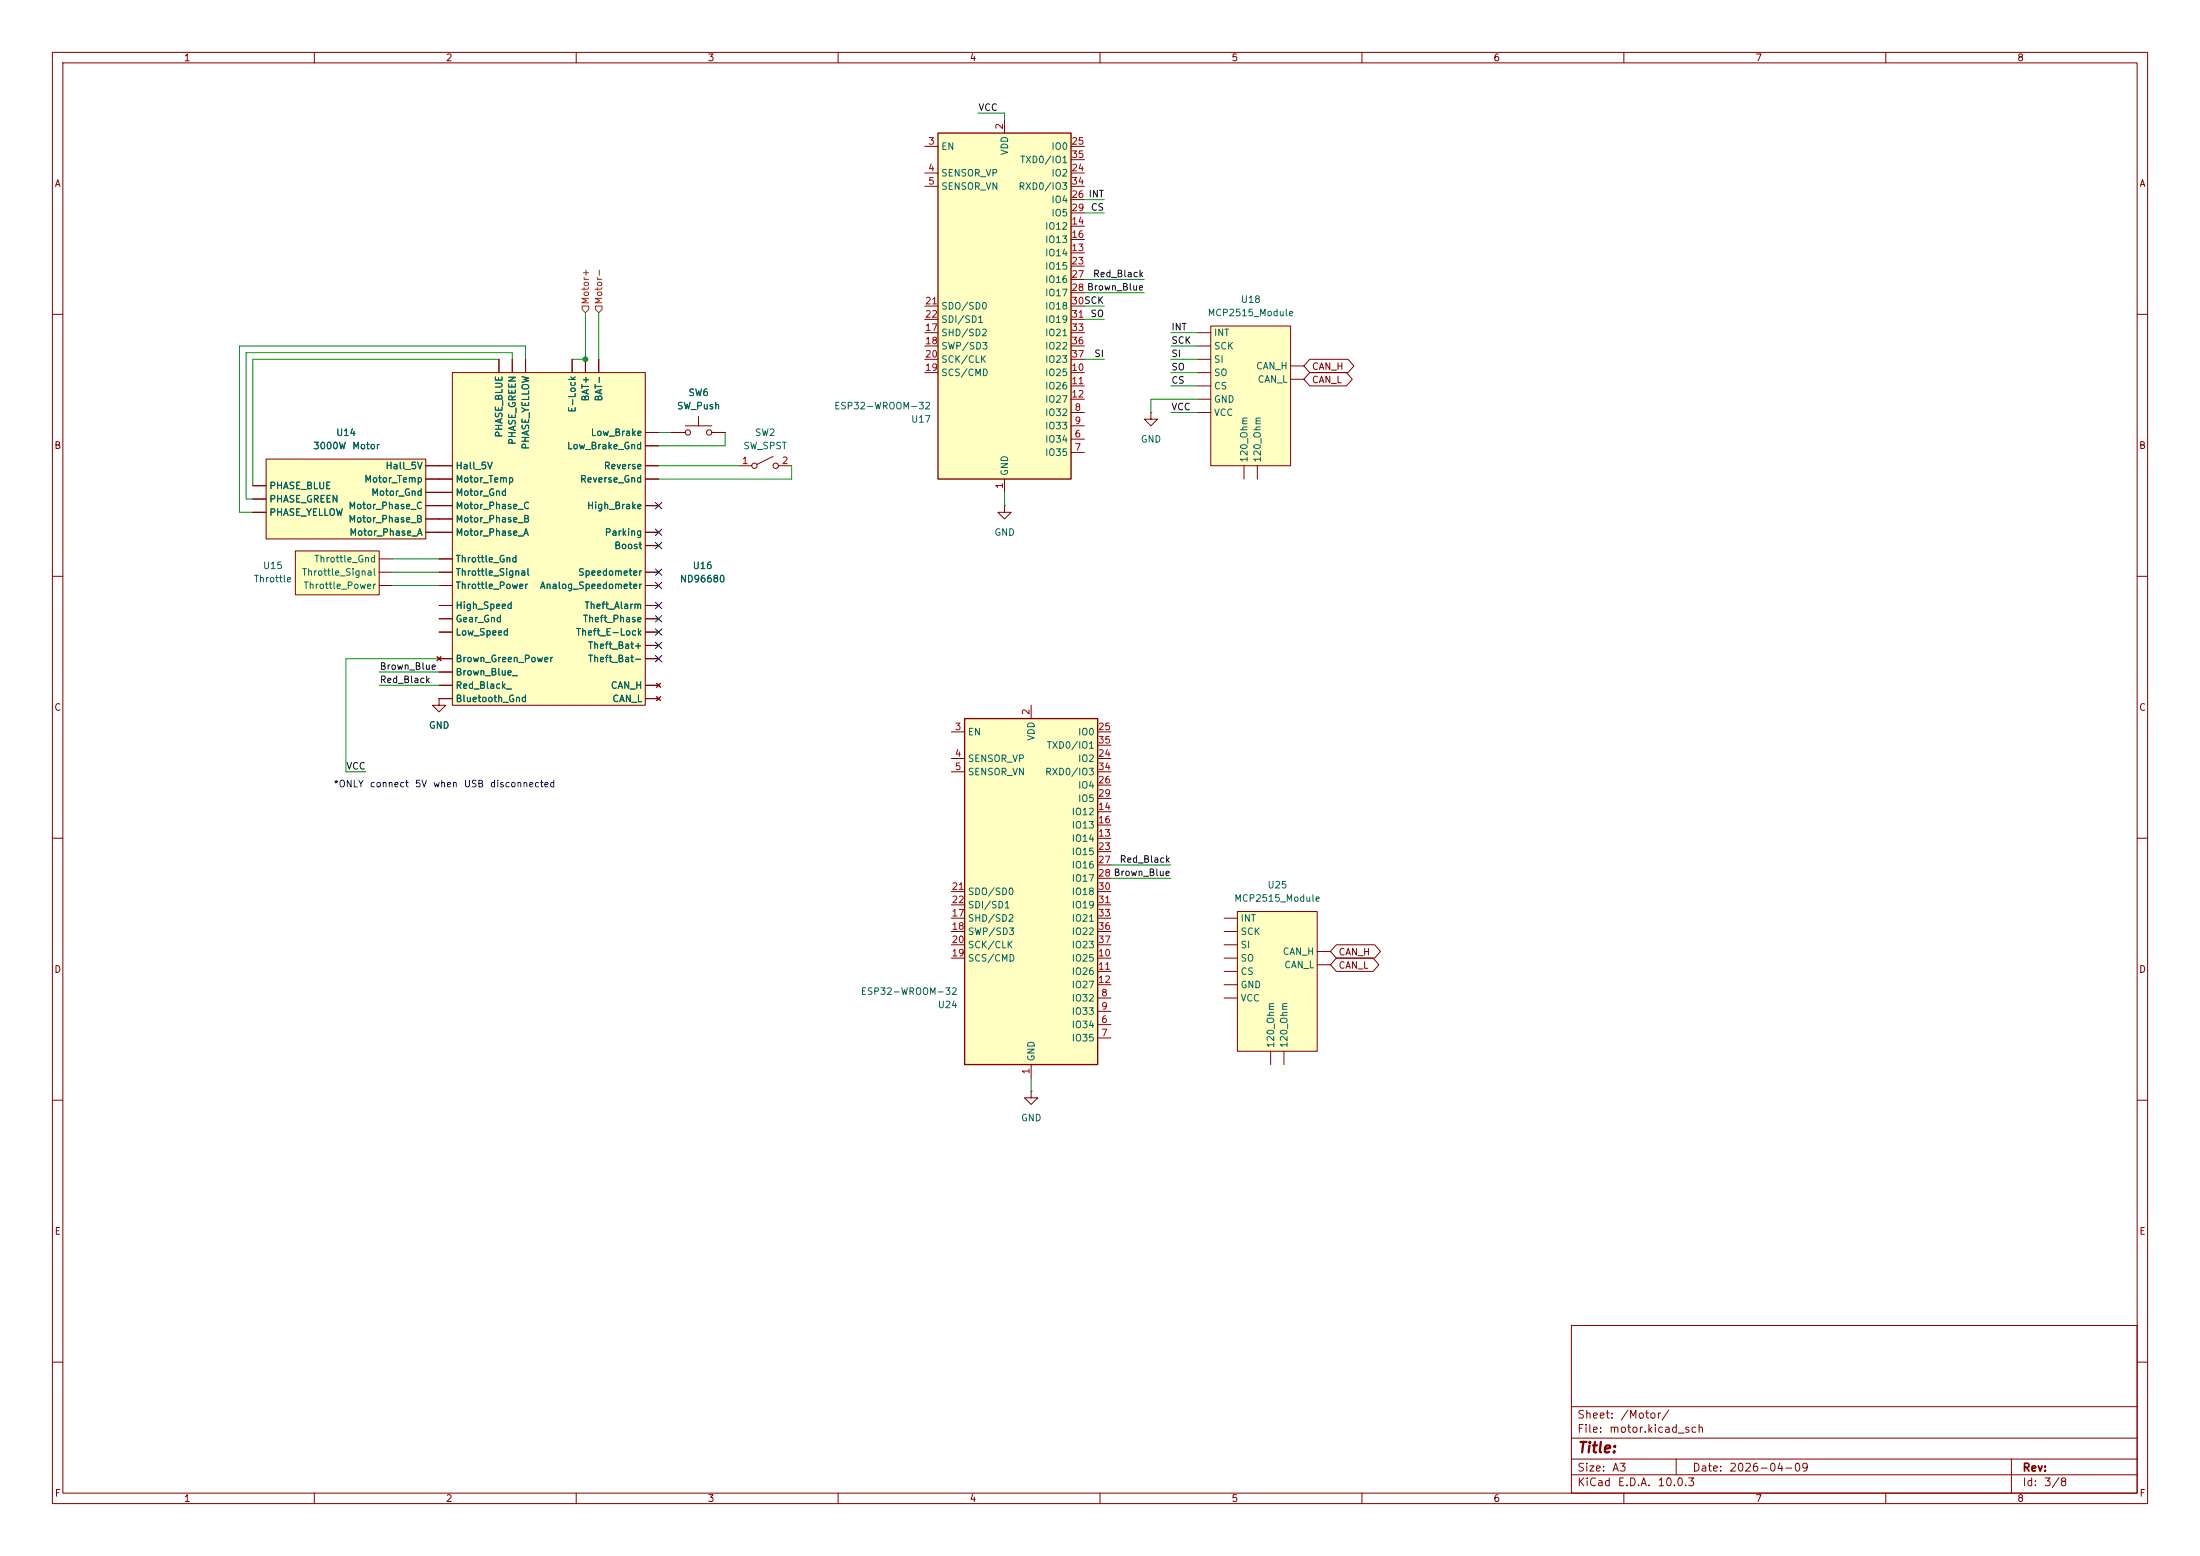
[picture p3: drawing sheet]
<svg xmlns="http://www.w3.org/2000/svg" width="420mm" height="297mm" viewBox="0 0 420 297" stroke-linecap="round" stroke-linejoin="round" font-family="sans-serif">
<g fill="none" stroke="#840000" stroke-width=".19">
<path d="M10 10h400v277h-400zM12 12h396v273h-396zM60 10v2M110 10v2M160 10v2M210 10v2M260 10v2M310 10v2M360 10v2M10 60h2M408 60h2M10 110h2"/>
<path d="M408 110h2M10 160h2M408 160h2M10 210h2M408 210h2M300 253h108v32h-108zM10 260h2M300 278.5h108M300 274.5h108M300 268.5h108M320 278.5v3M384 278.5v6.5"/>
<path d="M408 260h2M60 285v2M110 285v2M160 285v2M210 285v2M260 285v2M300 281.5h108M310 285v2M360 285v2"/>
</g>
<path d="M86.4 71.1h36.8v63.5h-36.8z" fill="#ffffc2"/>
<g fill="none" stroke="#840000" stroke-width=".19">
<path d="M86.4 71.1h36.8v63.5h-36.8zM95.2 68.6v2.5M97.8 68.6v2.5M100.3 68.6v2.5M109.2 68.6v2.5M111.8 68.6v2.5M114.3 68.6v2.5M133.3 79.5v1.8M83.8 88.9h2.6M83.8 91.4h2.6M83.8 94h2.6M83.8 96.5h2.6"/>
<path d="M83.8 99.1h2.6M123.2 88.9h2.5M123.2 91.4h2.5M123.2 96.5h2.5M123.2 82.6h2.5M123.2 85.1h2.5M128.3 82.6h2.5M130.8 81.3h5.1M135.9 82.6h2.5M141 88.9h2.5M147.6 87.1l-3.1 1.5M148.6 88.9h2.5"/>
<path d="M83.8 101.6h2.6M83.8 106.7h2.6M83.8 109.2h2.6M83.8 111.8h2.6M83.8 115.6h2.6M83.8 118.1h2.6M123.2 101.6h2.5M123.2 109.2h2.5M123.2 111.8h2.5M123.2 115.6h2.5M123.2 118.1h2.5M123.2 104.1h2.5"/>
<path d="M83.4 125.3l.8 .8M83.8 120.7h2.6M83.8 125.7h2.6M83.8 128.3h2.6M83.8 130.8h2.6M83.8 133.4h2.6M84.2 125.3l-.8 .8M123.2 120.7h2.5M123.2 125.7h2.5M123.2 130.8h2.5M123.2 133.4h2.5M123.2 123.2h2.5"/>
<path d="M125.3 130.4l.8 .8M125.3 133l.8 .7M126.1 130.4l-.8 .8M126.1 133l-.8 .7M196.8 208.3v1.3h1.3l-1.3 1.2-1.2-1.2h1.2M196.8 208.3h.1"/>
<circle cx="131.3" cy="82.6" r=".51"/>
<circle cx="135.4" cy="82.6" r=".51"/>
<circle cx="144" cy="88.9" r=".51"/>
<circle cx="148.1" cy="88.9" r=".51"/>
</g>
<path d="M50.8 87.6h30.5v15.3h-30.5z" fill="#ffffc2"/>
<path d="M48.3 92.7h2.5M48.3 95.3h2.5M48.3 97.8h2.5M50.8 87.6h30.5v15.3h-30.5zM81.3 88.9h2.5M81.3 91.4h2.5M81.3 94h2.5M81.3 96.5h2.5M81.3 99.1h2.5M191.8 96.5v1.3h1.2l-1.2 1.3-1.3-1.3h1.3M191.8 96.5h.1M81.3 101.6h2.5" fill="none" stroke="#840000" stroke-width=".19"/>
<path d="M184.1 137.2h25.4v66h-25.4z" fill="#ffffc2"/>
<path d="M184.1 137.2h25.4v66h-25.4z" fill="none" stroke="#840000" stroke-width=".25"/>
<g fill="none" stroke="#840000" stroke-width=".19">
<path d="M181.6 139.7h2.5M196.8 134.6v2.6M209.5 139.7h2.6M181.6 144.8h2.5M181.6 147.3h2.5M209.5 144.8h2.6M209.5 147.3h2.6M209.5 154.9h2.6M209.5 157.5h2.6M209.5 149.9h2.6M209.5 152.4h2.6M209.5 142.2h2.6"/>
<path d="M181.6 175.3h2.5M181.6 177.8h2.5M181.6 170.2h2.5M181.6 172.7h2.5M209.5 160h2.6M209.5 175.3h2.6M209.5 177.8h2.6M209.5 170.2h2.6M209.5 172.7h2.6M209.5 162.6h2.6M209.5 165.1h2.6M209.5 167.6h2.6"/>
<path d="M181.6 182.9h2.5M181.6 180.3h2.5M209.5 195.6h2.6M209.5 198.1h2.6M209.5 190.5h2.6M209.5 193h2.6M209.5 182.9h2.6M209.5 185.4h2.6M209.5 188h2.6M209.5 180.3h2.6M196.8 203.2v2.5"/>
</g>
<path d="M236.2 174h15.3v26.7h-15.3z" fill="#ffffc2"/>
<path d="M233.7 175.3h2.5M233.7 177.8h2.5M236.2 174h15.3v26.7h-15.3zM233.7 180.3h2.5M233.7 182.9h2.5M233.7 185.4h2.5M233.7 188h2.5M233.7 190.5h2.5M251.5 181.6h2.5M251.5 184.2h2.5M242.6 200.7v2.5M245.1 200.7v2.5" fill="none" stroke="#840000" stroke-width=".19"/>
<path d="M231.1 62.2h15.3v26.7h-15.3z" fill="#ffffc2"/>
<g fill="none" stroke="#840000" stroke-width=".19">
<path d="M219.7 78.7v1.3h1.3l-1.3 1.3-1.3-1.3h1.3M219.7 78.7h.1M228.6 63.5h2.5M228.6 66h2.5M228.6 68.6h2.5M228.6 71.1h2.5M228.6 73.7h2.5M228.6 76.2h2.5M228.6 78.7h2.5M231.1 62.2h15.3v26.7h-15.3zM246.4 69.9h2.5M246.4 72.4h2.5"/>
<path d="M237.5 88.9v2.5M240 88.9v2.5"/>
</g>
<path d="M179.1 25.4h25.4v66h-25.4z" fill="#ffffc2"/>
<path d="M179.1 25.4h25.4v66h-25.4z" fill="none" stroke="#840000" stroke-width=".25"/>
<g fill="none" stroke="#840000" stroke-width=".19">
<path d="M176.5 27.9h2.6M176.5 33h2.6M176.5 35.6h2.6M191.8 22.9v2.5M204.5 27.9h2.5M204.5 33h2.5M204.5 35.6h2.5M204.5 38.1h2.5M204.5 30.5h2.5M176.5 58.4h2.6M204.5 48.3h2.5M204.5 43.2h2.5"/>
<path d="M204.5 45.7h2.5M204.5 58.4h2.5M204.5 50.8h2.5M204.5 53.3h2.5M204.5 55.9h2.5M204.5 40.6h2.5M176.5 71.1h2.6M176.5 63.5h2.6M176.5 66h2.6M176.5 68.6h2.6M176.5 61h2.6M204.5 78.7h2.5"/>
<path d="M204.5 71.1h2.5M204.5 73.7h2.5M204.5 76.2h2.5M204.5 63.5h2.5M204.5 66h2.5M204.5 68.6h2.5M204.5 61h2.5M191.8 91.4v2.6M204.5 83.8h2.5M204.5 86.4h2.5M204.5 81.3h2.5M83.8 133.4v1.2h1.3l-1.3 1.3-1.3-1.3h1.3"/>
<path d="M83.8 133.4h.1"/>
</g>
<path d="M56.4 105.2h16v8.3h-16z" fill="#ffffc2"/>
<g fill="none" stroke="#840000" stroke-width=".19">
<path d="M95.2 68.6v2.5M97.8 68.6v2.5M100.3 68.6v2.5M109.2 68.6v2.5M111.8 68.6v2.5M114.3 68.6v2.5M250 68.6h7.4l1.1 1.3-1.1 1.2h-7.4l-1.1-1.2zM250 71.1h7.1l1.1 1.3-1.1 1.3h-7.1l-1.1-1.3zM48.3 92.7h2.5M48.3 95.3h2.5M48.3 97.8h2.5M81.3 88.9h5.1"/>
<path d="M81.3 91.4h5.1M81.3 94h5.1M81.3 96.5h5.1M81.3 99.1h5.1M123.2 88.9h2.5M123.2 91.4h2.5M123.2 96.5h2.5M123.2 82.6h2.5M123.2 85.1h2.5M128.3 82.6h2.5M135.9 82.6h2.5M56.4 105.2h16v8.3h-16z"/>
<path d="M72.4 106.7h2.5M72.4 109.2h2.5M72.4 111.8h2.5M81.3 101.6h5.1M83.8 106.7h2.6M83.8 109.2h2.6M83.8 111.8h2.6M83.8 115.6h2.6M83.8 118.1h2.6M123.2 109.2h2.5M123.2 111.8h2.5M123.2 101.6h2.5"/>
<path d="M123.2 115.6h2.5M123.2 118.1h2.5M123.2 104.1h2.5M83.4 125.3l.8 .8M83.8 133.4h.1M83.8 120.7h2.6M83.8 125.7h2.6M83.8 128.3h2.6M83.8 130.8h2.6M83.8 133.4h2.6M84.2 125.3l-.8 .8M123.2 120.7h2.5"/>
<path d="M123.2 125.7h2.5M123.2 130.8h2.5M123.2 133.4h2.5M123.2 123.2h2.5M125.3 130.4l.8 .8M125.3 133l.8 .7M126.1 130.4l-.8 .8M126.1 133l-.8 .7M255.1 180.3h7.3l1.1 1.3-1.1 1.3h-7.3l-1.1-1.3zM255.1 182.9h7l1.1 1.3-1.1 1.2h-7l-1.1-1.2z"/>
</g>
<path d="M111.1 58.4h1.3v.7l-.6 .6-.7-.6zM113.7 58.4h1.2v.7l-.6 .6-.6-.6z" fill="none" stroke="#725600" stroke-width=".19"/>
<g fill="none" stroke="#009600" stroke-width=".19">
<path d="M186.7 21.6h5.1v1.3M207 38.1h3.8M111.8 59.7v8.9h-2.6M114.3 59.7v8.9M207 55.9h11.4M207 58.4h3.8M207 40.6h3.8M207 53.3h11.4M95.2 68.6h-46.9v24.1M97.8 68.6v-1.3h-50.8v28h1.3M100.3 68.6v-2.6h-54.6v31.8h2.6M207 61h3.8"/>
<path d="M207 68.6h3.8M223.5 78.7h5.1M223.5 68.6h5.1M223.5 63.5h5.1M223.5 66h5.1M223.5 73.7h5.1M223.5 71.1h5.1M228.6 76.2h-8.9v2.5M125.7 88.9h15.3M125.7 82.6h2.6M138.4 82.6v2.5h-12.7M151.1 88.9v2.5h-25.4"/>
<path d="M191.8 94v2.5M74.9 109.2h8.9M74.9 111.8h8.9M74.9 106.7h8.9M72.4 128.3h11.4M72.4 130.8h11.4M83.8 125.7h-17.8v21.6h3.8M212.1 165.1h11.4M212.1 167.6h11.4M196.8 205.7v2.6"/>
</g>
<g fill="none" stroke="#000084" stroke-width=".19">
<path d="M125.1 95.9l1.2 1.2M126.3 95.9l-1.2 1.2M125.1 108.6l1.2 1.2M125.1 103.5l1.2 1.2M125.1 101l1.2 1.2M125.1 111.2l1.2 1.2M125.1 115l1.2 1.2M125.1 117.5l1.2 1.2M126.3 108.6l-1.2 1.2M126.3 103.5l-1.2 1.2M126.3 101l-1.2 1.2M126.3 111.2l-1.2 1.2"/>
<path d="M126.3 115l-1.2 1.2M126.3 117.5l-1.2 1.2M125.1 120l1.2 1.3M125.1 122.6l1.2 1.2M125.1 125.1l1.2 1.2M126.3 120l-1.2 1.3M126.3 122.6l-1.2 1.2M126.3 125.1l-1.2 1.2"/>
</g>
<circle cx="111.8" cy="68.6" r=".46" fill="#009600" stroke="#009600" stroke-width=".19"/>
<text font-size="2" fill="#840000" x="301" y="277.8">Title:</text>
<g font-size="1.5" fill="#840000">
<text x="301" y="273.8">File:</text>
<text x="301" y="271.1">Sheet:</text>
<text x="307.1" y="273.8">motor.kicad_sch</text>
<text x="309.2" y="271.1">/Motor/</text>
<text x="301" y="281.2">Size:</text>
<text x="307.6" y="281.2">A3</text>
<text x="323" y="281.2">Date:</text>
<text x="330" y="281.2">2026-04-09</text>
<text x="386" y="281.2">Rev:</text>
<text x="301" y="284">KiCad</text>
<text x="308.7" y="284">E.D.A.</text>
<text x="316.3" y="284">10.0.3</text>
<text x="386" y="284">Id:</text>
<text x="390.1" y="284">3/8</text>
</g>
<g font-size="1.3" fill="#840000">
<text x="35" y="12">1</text>
<text x="85" y="12">2</text>
<text x="135" y="12">3</text>
<text x="185" y="12">4</text>
<text x="235" y="12">5</text>
<text x="285" y="12">6</text>
<text x="335" y="12">7</text>
<text x="385" y="12">8</text>
<text x="10.3" y="36">A</text>
<text x="408.3" y="36">A</text>
<text x="250.3" y="70.9">CAN_H</text>
<text x="250.3" y="73.5">CAN_L</text>
<text x="10.3" y="86">B</text>
<text x="408.2" y="86">B</text>
<text x="10.3" y="136">C</text>
<text x="408.2" y="136">C</text>
<text x="10.3" y="186">D</text>
<text x="255.4" y="182.7">CAN_H</text>
<text x="255.4" y="185.2">CAN_L</text>
<text x="408.2" y="186">D</text>
<text x="10.3" y="236">E</text>
<text x="408.3" y="236">E</text>
<text x="10.3" y="286">F</text>
<text x="35" y="287">1</text>
<text x="85" y="287">2</text>
<text x="135" y="287">3</text>
<text x="185" y="287">4</text>
<text x="235" y="287">5</text>
<text x="285" y="287">6</text>
<text x="335" y="287">7</text>
<text x="385" y="287">8</text>
<text x="408.3" y="286">F</text>
</g>
<g font-size="1.3" fill="#0f0f0f">
<text x="186.7" y="21.5">VCC</text>
<text x="208.1" y="40.5">CS</text>
<text x="208.6" y="53.2">Red_Black</text>
<text x="208.1" y="60.8">SO</text>
<text x="223.5" y="63.4">INT</text>
<text x="223.5" y="65.9">SCK</text>
<text x="208.8" y="68.5">SI</text>
<text x="223.5" y="68.5">SI</text>
<text x="223.5" y="71">SO</text>
<text x="223.5" y="73.5">CS</text>
<text x="223.5" y="78.6">VCC</text>
<text x="72.4" y="128.1">Brown_Blue</text>
<text x="72.4" y="130.7">Red_Black</text>
<text x="66" y="147.2">VCC</text>
<text x="213.6" y="165">Red_Black</text>
</g>
<g font-size="1.3" fill="#a90000">
<text x="177.1" y="27.9">3</text>
<text x="191.7" y="24.8" transform="rotate(-90 191.7 24.8)">2</text>
<text x="204.4" y="27.9">25</text>
<text x="177.1" y="33">4</text>
<text x="177.1" y="35.5">5</text>
<text x="204.4" y="33">24</text>
<text x="204.4" y="35.5">34</text>
<text x="204.4" y="30.5">35</text>
<text x="204.4" y="38.1">26 INT</text>
<text x="204.4" y="40.6">29</text>
<text x="204.4" y="43.2">14</text>
<text x="204.4" y="45.7">16</text>
<text x="204.4" y="48.2">13</text>
<text x="204.4" y="50.8">23</text>
<text x="204.4" y="53.3">27</text>
<text x="176.5" y="58.4">21</text>
<text x="204.4" y="55.9">28 Brown_Blue</text>
<text x="204.4" y="58.4">30SCK</text>
<text x="176.5" y="63.5">17</text>
<text x="176.5" y="60.9">22</text>
<text x="204.4" y="60.9">31</text>
<text x="204.4" y="63.5">33</text>
<text x="176.5" y="66">18</text>
<text x="176.5" y="71.1">19</text>
<text x="176.5" y="68.6">20</text>
<text x="204.4" y="71.1">10</text>
<text x="204.4" y="66">36</text>
<text x="204.4" y="68.6">37</text>
<text x="204.4" y="73.6">11</text>
<text x="204.4" y="76.2">12</text>
<text x="205" y="83.8">6</text>
<text x="205" y="78.7">8</text>
<text x="205" y="81.3">9</text>
<text x="141.5" y="88.9">1</text>
<text x="149.2" y="88.9">2</text>
<text x="205" y="86.3">7</text>
<text x="191.7" y="93.4" transform="rotate(-90 191.7 93.4)">1</text>
<text x="196.8" y="136.6" transform="rotate(-90 196.8 136.6)">2</text>
<text x="182.2" y="139.7">3</text>
<text x="209.5" y="139.7">25</text>
<text x="209.5" y="142.2">35</text>
<text x="182.2" y="144.8">4</text>
<text x="182.2" y="147.3">5</text>
<text x="209.5" y="144.8">24</text>
<text x="209.5" y="149.8">26</text>
<text x="209.5" y="147.3">34</text>
<text x="209.5" y="154.9">14</text>
<text x="209.5" y="152.4">29</text>
<text x="209.5" y="160">13</text>
<text x="209.5" y="157.5">16</text>
<text x="209.5" y="162.5">23</text>
<text x="209.5" y="165.1">27</text>
<text x="209.5" y="167.6">28 Brown_Blue</text>
<text x="181.6" y="170.2">21</text>
<text x="181.6" y="172.7">22</text>
<text x="209.5" y="170.2">30</text>
<text x="209.5" y="172.7">31</text>
<text x="181.6" y="175.2">17</text>
<text x="181.6" y="177.8">18</text>
<text x="209.5" y="175.2">33</text>
<text x="209.5" y="177.8">36</text>
<text x="181.6" y="182.9">19</text>
<text x="181.6" y="180.3">20</text>
<text x="209.5" y="182.9">10</text>
<text x="209.5" y="185.4">11</text>
<text x="209.5" y="180.3">37</text>
<text x="209.5" y="187.9">12</text>
<text x="210.1" y="190.5">8</text>
<text x="210.1" y="195.6">6</text>
<text x="210.1" y="193">9</text>
<text x="210.1" y="198.1">7</text>
<text x="196.8" y="205.2" transform="rotate(-90 196.8 205.2)">1</text>
</g>
<g font-size="1.3" fill="#006464">
<text x="179.6" y="28.9">EN</text>
<text x="192.7" y="29.7" transform="rotate(-90 192.7 29.7)">VDD</text>
<text x="200.6" y="28.9">IO0</text>
<text x="179.6" y="34">SENSOR_VP</text>
<text x="194.6" y="31.5">TXD0/IO1</text>
<text x="200.6" y="34">IO2</text>
<text x="179.6" y="36.5">SENSOR_VN</text>
<text x="194.3" y="36.5">RXD0/IO3</text>
<text x="200.6" y="39.1">IO4</text>
<text x="200.6" y="41.6">IO5</text>
<text x="199.4" y="44.2">IO12</text>
<text x="199.4" y="46.7">IO13</text>
<text x="199.4" y="49.2">IO14</text>
<text x="199.4" y="51.8">IO15</text>
<text x="179.6" y="59.4">SDO/SD0</text>
<text x="199.4" y="54.3">IO16</text>
<text x="199.4" y="56.9">IO17</text>
<text x="199.4" y="59.4">IO18</text>
<text x="236.8" y="58.1">U18</text>
<text x="179.6" y="64.5">SHD/SD2</text>
<text x="179.6" y="61.9">SDI/SD1</text>
<text x="199.4" y="61.9">IO19</text>
<text x="199.4" y="64.5">IO21</text>
<text x="230.4" y="60.7">MCP2515_Module</text>
<text x="231.6" y="64.5">INT</text>
<text x="179.6" y="67">SWP/SD3</text>
<text x="179.6" y="69.6">SCK/CLK</text>
<text x="199.4" y="67">IO22</text>
<text x="199.4" y="69.6">IO23</text>
<text x="231.6" y="67">SCK</text>
<text x="231.6" y="69.6">SI</text>
<text x="239.7" y="70.8">CAN_H</text>
<text x="112.7" y="76.7" transform="rotate(-90 112.7 76.7)">BAT+</text>
<text x="115.3" y="76.7" transform="rotate(-90 115.3 76.7)">BAT-</text>
<text x="131.3" y="75.9">SW6</text>
<text x="179.6" y="72.1">SCS/CMD</text>
<text x="199.4" y="72.1">IO25</text>
<text x="199.4" y="74.6">IO26</text>
<text x="199.4" y="77.2">IO27</text>
<text x="231.6" y="72.1">SO</text>
<text x="231.6" y="74.6">CS</text>
<text x="231.6" y="77.2">GND</text>
<text x="240" y="73.4">CAN_L</text>
<text x="64.1" y="83.5">U14</text>
<text x="96.2" y="83.6" transform="rotate(-90 96.2 83.6)">PHASE_BLUE</text>
<text x="110.2" y="78.8" transform="rotate(-90 110.2 78.8)">E-Lock</text>
<text x="112.7" y="83.5">Low_Brake</text>
<text x="129.1" y="78.4">SW_Push</text>
<text x="144" y="83.5">SW2</text>
<text x="159.1" y="78.4">ESP32-WROOM-32</text>
<text x="173.8" y="81">U17</text>
<text x="199.4" y="79.7">IO32</text>
<text x="199.4" y="82.3">IO33</text>
<text x="231.6" y="79.7">VCC</text>
<text x="59.7" y="86.1">3000W</text>
<text x="67.1" y="86.1">Motor</text>
<text x="73.5" y="89.9">Hall_5V</text>
<text x="86.9" y="89.9">Hall_5V</text>
<text x="98.8" y="85" transform="rotate(-90 98.8 85)">PHASE_GREEN</text>
<text x="101.3" y="85.9" transform="rotate(-90 101.3 85.9)">PHASE_YELLOW</text>
<text x="108.1" y="86.1">Low_Brake_Gnd</text>
<text x="115.2" y="89.9">Reverse</text>
<text x="141.8" y="86.1">SW_SPST</text>
<text x="199.4" y="84.8">IO34</text>
<text x="199.4" y="87.3">IO35</text>
<text x="217.7" y="84.8">GND</text>
<text x="238.5" y="88.4" transform="rotate(-90 238.5 88.4)">120_Ohm</text>
<text x="241" y="88.4" transform="rotate(-90 241 88.4)">120_Ohm</text>
<text x="51.3" y="93.7">PHASE_BLUE</text>
<text x="69.4" y="92.4">Motor_Temp</text>
<text x="70.8" y="95">Motor_Gnd</text>
<text x="86.9" y="92.4">Motor_Temp</text>
<text x="86.9" y="95">Motor_Gnd</text>
<text x="110.6" y="92.4">Reverse_Gnd</text>
<text x="192.7" y="90.9" transform="rotate(-90 192.7 90.9)">GND</text>
<text x="51.3" y="96.2">PHASE_GREEN</text>
<text x="51.3" y="98.8">PHASE_YELLOW</text>
<text x="66.4" y="97.5">Motor_Phase_C</text>
<text x="66.4" y="100">Motor_Phase_B</text>
<text x="86.9" y="97.5">Motor_Phase_C</text>
<text x="86.9" y="100">Motor_Phase_B</text>
<text x="112" y="97.5">High_Brake</text>
<text x="59.9" y="107.7">Throttle_Gnd</text>
<text x="66.6" y="102.6">Motor_Phase_A</text>
<text x="86.9" y="102.6">Motor_Phase_A</text>
<text x="86.9" y="107.7">Throttle_Gnd</text>
<text x="115.3" y="102.6">Parking</text>
<text x="117.2" y="105.1">Boost</text>
<text x="189.7" y="102.6">GND</text>
<text x="48.3" y="111.5">Throttle</text>
<text x="50.1" y="108.9">U15</text>
<text x="57.5" y="110.2">Throttle_Signal</text>
<text x="57.8" y="112.7">Throttle_Power</text>
<text x="86.9" y="110.2">Throttle_Signal</text>
<text x="86.9" y="112.7">Throttle_Power</text>
<text x="102.9" y="112.7">Analog_Speedometer</text>
<text x="110.3" y="110.2">Speedometer</text>
<text x="129.7" y="111.5">ND96680</text>
<text x="132.1" y="108.9">U16</text>
<text x="86.9" y="116.5">High_Speed</text>
<text x="86.9" y="119.1">Gear_Gnd</text>
<text x="111.2" y="119.1">Theft_Phase</text>
<text x="111.5" y="116.5">Theft_Alarm</text>
<text x="86.9" y="121.6">Low_Speed</text>
<text x="109.8" y="121.6">Theft_E-Lock</text>
<text x="112.1" y="124.2">Theft_Bat+</text>
<text x="86.9" y="126.7">Brown_Green_Power</text>
<text x="86.9" y="129.2">Brown_Blue_</text>
<text x="86.9" y="131.8">Red_Black_</text>
<text x="112.1" y="126.7">Theft_Bat-</text>
<text x="116.5" y="131.8">CAN_H</text>
<text x="86.9" y="134.3">Bluetooth_Gnd</text>
<text x="116.8" y="134.3">CAN_L</text>
<text x="81.8" y="139.4">GND</text>
<text x="184.7" y="140.7">EN</text>
<text x="197.8" y="141.5" transform="rotate(-90 197.8 141.5)">VDD</text>
<text x="199.7" y="143.2">TXD0/IO1</text>
<text x="205.7" y="140.7">IO0</text>
<text x="184.7" y="145.8">SENSOR_VP</text>
<text x="184.7" y="148.3">SENSOR_VN</text>
<text x="199.4" y="148.3">RXD0/IO3</text>
<text x="205.7" y="145.8">IO2</text>
<text x="204.5" y="155.9">IO12</text>
<text x="205.7" y="150.8">IO4</text>
<text x="205.7" y="153.4">IO5</text>
<text x="204.5" y="161">IO14</text>
<text x="204.5" y="158.5">IO13</text>
<text x="204.5" y="163.5">IO15</text>
<text x="204.5" y="166.1">IO16</text>
<text x="184.7" y="171.2">SDO/SD0</text>
<text x="184.7" y="173.7">SDI/SD1</text>
<text x="204.5" y="168.6">IO17</text>
<text x="204.5" y="171.2">IO18</text>
<text x="204.5" y="173.7">IO19</text>
<text x="235.5" y="172.4">MCP2515_Module</text>
<text x="241.9" y="169.9">U25</text>
<text x="184.7" y="176.2">SHD/SD2</text>
<text x="184.7" y="178.8">SWP/SD3</text>
<text x="204.5" y="176.2">IO21</text>
<text x="204.5" y="178.8">IO22</text>
<text x="236.7" y="176.2">INT</text>
<text x="236.7" y="178.8">SCK</text>
<text x="184.7" y="183.9">SCS/CMD</text>
<text x="184.7" y="181.3">SCK/CLK</text>
<text x="204.5" y="183.9">IO25</text>
<text x="204.5" y="181.3">IO23</text>
<text x="236.7" y="181.3">SI</text>
<text x="236.7" y="183.9">SO</text>
<text x="244.8" y="182.6">CAN_H</text>
<text x="245.1" y="185.1">CAN_L</text>
<text x="164.2" y="190.2">ESP32-WROOM-32</text>
<text x="204.5" y="191.5">IO32</text>
<text x="204.5" y="186.4">IO26</text>
<text x="204.5" y="188.9">IO27</text>
<text x="236.7" y="186.4">CS</text>
<text x="236.7" y="188.9">GND</text>
<text x="236.7" y="191.5">VCC</text>
<text x="178.9" y="192.7">U24</text>
<text x="204.5" y="196.6">IO34</text>
<text x="204.5" y="194">IO33</text>
<text x="197.8" y="202.7" transform="rotate(-90 197.8 202.7)">GND</text>
<text x="204.5" y="199.1">IO35</text>
<text x="243.5" y="200.2" transform="rotate(-90 243.5 200.2)">120_Ohm</text>
<text x="246.1" y="200.2" transform="rotate(-90 246.1 200.2)">120_Ohm</text>
<text x="194.8" y="214.3">GND</text>
</g>
<g font-size="1.3" fill="#725600">
<text x="112.7" y="58.2" transform="rotate(-90 112.7 58.2)">Motor+</text>
<text x="115.3" y="58.2" transform="rotate(-90 115.3 58.2)">Motor-</text>
</g>
<g font-size="1.3" fill="#0000c2">
<text x="63.6" y="150.6">*ONLY</text>
<text x="70.5" y="150.6">connect</text>
<text x="79.1" y="150.6">5V</text>
<text x="82.6" y="150.6">when</text>
<text x="88.5" y="150.6">USB</text>
<text x="93.4" y="150.6">disconnected</text>
</g>
</svg>
